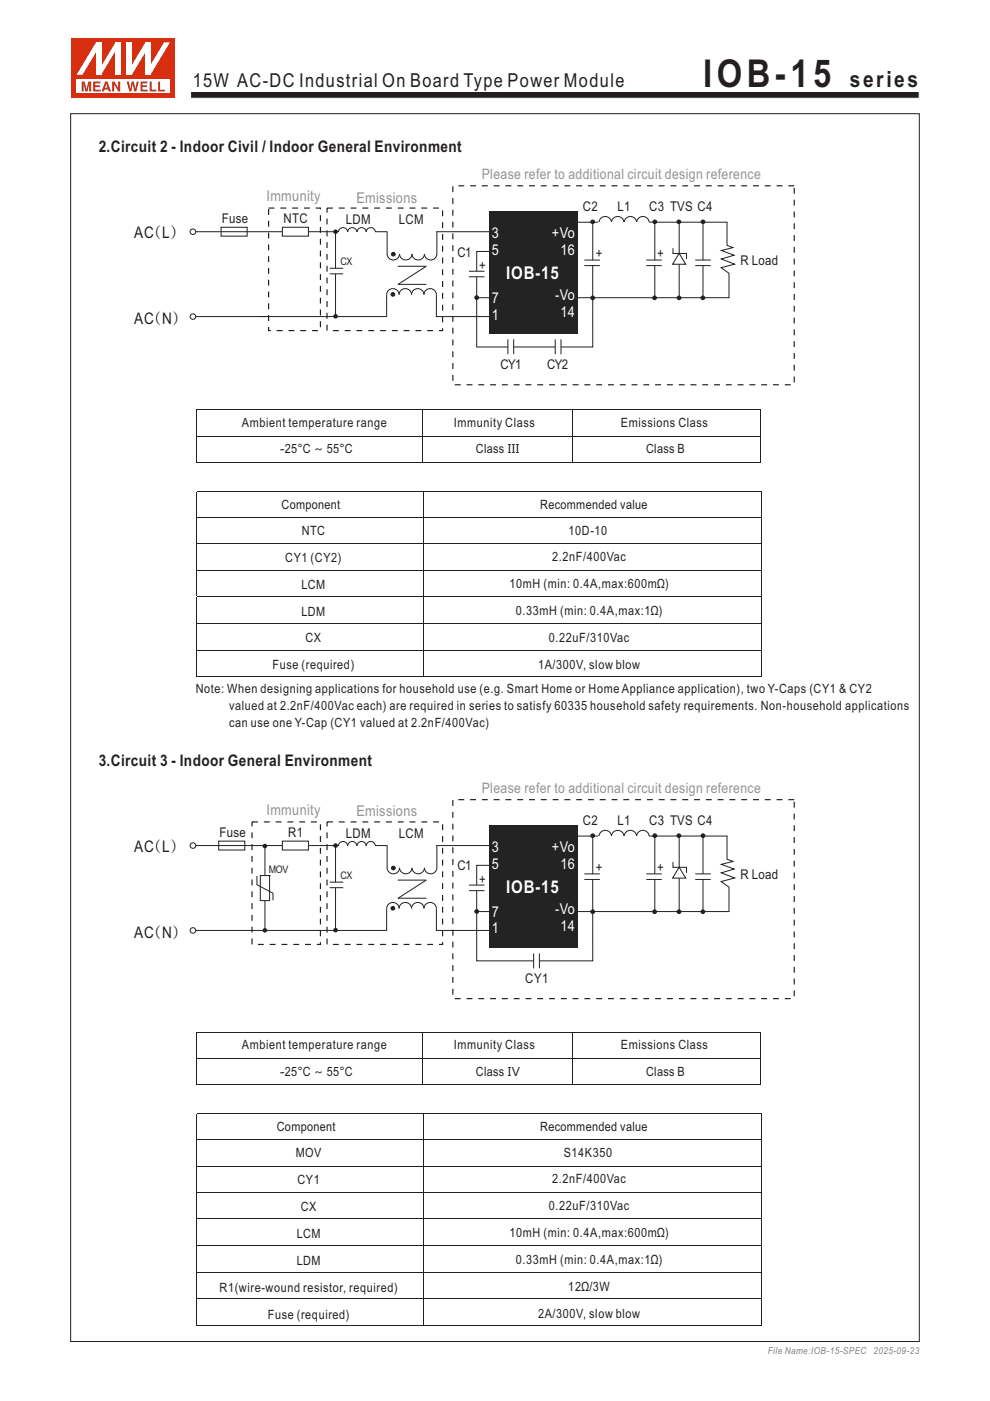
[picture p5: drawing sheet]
<svg xmlns="http://www.w3.org/2000/svg" width="210mm" height="297mm" viewBox="0 0 210 297" stroke-linecap="round" stroke-linejoin="round" font-family="sans-serif">
<path d="M40.4 19.4h154.6v1.4h-154.6z" fill-rule="evenodd" fill="#231f20" stroke="#fff" stroke-width=".21"/>
<path d="M15.2 8.2h22v12.6h-22z" fill="#d62e0f"/>
<path d="M16.3 16.8h19.8v3h-19.8z" fill="#fff"/>
<g fill="#d62e0f">
<path d="M26.9 17.3h.4l.4 1.5 .2-1.5h.5l.3 1.5 .3-1.5h.5l-.6 2.1h-.4l-.3-1.6-.4 1.6h-.3z" fill-rule="evenodd"/>
<path d="M29.8 17.3h1.5v.4h-1.1v.4h1v.4h-1v.5h1.1v.4h-1.5z" fill-rule="evenodd"/>
<path d="M31.7 17.3h.5v1.7h1v.4h-1.5z" fill-rule="evenodd"/>
<path d="M33.5 17.3h.5v1.7h1v.4h-1.5z" fill-rule="evenodd"/>
<path d="M17.3 17.3h.7l.3 1.6 .4-1.6h.7v2.1h-.4v-1.8l-.4 1.8h-.5l-.4-1.8v1.8h-.4z" fill-rule="evenodd"/>
<path d="M19.8 17.3h1.5v.4h-1.1v.4h1v.4h-1v.5h1.1v.4h-1.5z" fill-rule="evenodd"/>
<path d="M22.6 17.8l.2 .8h-.5zM22.3 17.3l-.7 2.1h.4l.2-.4h.7l.2 .4h.4l-.7-2.1z" fill-rule="evenodd"/>
<path d="M23.8 17.3h.5l.8 1.5v-1.5h.4v2.1h-.4l-.9-1.5v1.5h-.4z" fill-rule="evenodd"/>
</g>
<g fill="#fff">
<path d="M24.5 9h1.1v6.8h-1.1z"/>
<path d="M20.4 9h1.1v6.8h-1.1z"/>
<path d="M30.8 9h1.1v6.8h-1.1z"/>
<path d="M26.9 9h1.1v6.8h-1.1z"/>
</g>
<g fill="#fff">
<path d="M24.5 9h1.1l-4.1 6.8h-1.1z" fill-rule="evenodd"/>
<path d="M20.4 9h1v.3l-3.9 6.5h-1.3z" fill-rule="evenodd"/>
<path d="M34.8 9h1.3l-4.2 6.8h-1v-.3z" fill-rule="evenodd"/>
<path d="M30.8 9h1.1v.3l-3.9 6.5h-1.1v-.3z" fill-rule="evenodd"/>
</g>
<g fill="#231f20">
<path d="M161.2 86.8l.2 .2z"/>
<path d="M161.2 218.8l.2 .1z"/>
</g>
<g fill="none" stroke="#231f20" stroke-width=".21">
<path d="M41.6 98h119.6M41.7 87v5.4M41.7 92.5v5.6M89.7 87v5.4M89.7 92.5v5.6M121.5 87v5.4M121.5 92.5v5.6M161.3 87v5.4M161.3 92.5v5.6M41.7 218.9v5.4M89.7 218.9v5.4M121.5 218.9v5.4"/>
<path d="M161.3 218.9v5.4M41.6 230h119.6M41.7 224.5v5.5M89.7 224.5v5.5M121.5 224.5v5.5M161.3 224.5v5.5"/>
</g>
<g fill="#231f20">
<path d="M161.2 98l.2 .1z"/>
<path d="M161.2 229.9l.2 .1z"/>
<path d="M161.4 104.1l.1 .2z"/>
<path d="M161.4 236l.1 .2z"/>
</g>
<g fill="none" stroke="#231f20" stroke-width=".21">
<path d="M89.8 104.3v5.4M89.8 109.8v5.5M89.8 115.4v5.4M161.4 104.3v5.4M161.4 109.8v5.5M161.4 115.4v5.4M89.8 121v5.4M89.8 126.5v16.9M161.4 121v5.4M161.4 126.5v16.9M89.8 236.2v5.4M161.4 236.2v5.4"/>
<path d="M89.8 241.7v5.5M89.8 247.3v5.4M89.8 252.9v5.4M89.8 258.4v22.7M161.4 241.7v5.5M161.4 247.3v5.4M161.4 252.9v5.4M161.4 258.4v22.6"/>
</g>
<g fill="#231f20">
<path d="M161.4 275.3l.1 .1z"/>
<path d="M161.4 281l.1 .1z"/>
</g>
<g fill="none" stroke="#231f20" stroke-width=".21">
<path d="M41.5 49.1h30.4M46.9 48.2h5.5v1.9h-5.5zM82.1 53.9a1.32 1.32 0 0 0 1.3 1.2 1.32 1.32 0 0 0 1.3-1.2 1.32 1.32 0 0 0 1.4 1.2 1.32 1.32 0 0 0 1.3-1.2 1.32 1.32 0 0 0 1.3 1.2 1.32 1.32 0 0 0 1.3-1.2 1.32 1.32 0 0 0 1.3 1.2 1.32 1.32 0 0 0 1.4-1.2M41.5 67.1h40.5M92.5 67.1h11.5M92.6 62.5a1.32 1.32 0 0 0-1.4-1.3 1.32 1.32 0 0 0-1.3 1.3 1.32 1.32 0 0 0-1.3-1.3 1.32 1.32 0 0 0-1.3 1.3 1.32 1.32 0 0 0-1.3-1.3 1.32 1.32 0 0 0-1.4 1.3 1.32 1.32 0 0 0-1.3-1.3 1.32 1.32 0 0 0-1.3 1.3M41.6 86.9h119.8M41.6 92.5h119.8M41.7 104.2h119.8M41.7 109.7h119.8M41.7 115.3h119.8M41.8 104.3v5.4"/>
<path d="M41.8 109.8v5.5M41.8 115.4v5.4M41.7 120.9h119.8M41.7 126.4h119.8M41.7 132.1h119.8M41.7 137.8h119.8M41.8 121v5.4M41.8 126.5v16.9M41.7 143.4h119.8M41.5 179.3h30.4M46.4 178.3h5.5v1.9h-5.5zM41.5 197.3h40.5"/>
<path d="M82.1 184a1.32 1.32 0 0 0 1.3 1.3 1.32 1.32 0 0 0 1.3-1.3 1.32 1.32 0 0 0 1.4 1.3 1.32 1.32 0 0 0 1.3-1.3 1.32 1.32 0 0 0 1.3 1.3 1.32 1.32 0 0 0 1.3-1.3 1.32 1.32 0 0 0 1.3 1.3 1.32 1.32 0 0 0 1.4-1.3M92.5 197.3h11.5M92.6 192.6a1.32 1.32 0 0 0-1.4-1.3 1.32 1.32 0 0 0-1.3 1.3 1.32 1.32 0 0 0-1.3-1.3 1.32 1.32 0 0 0-1.3 1.3 1.32 1.32 0 0 0-1.3-1.3 1.32 1.32 0 0 0-1.4 1.3 1.32 1.32 0 0 0-1.3-1.3 1.32 1.32 0 0 0-1.3 1.3M41.6 218.8h119.8M41.6 224.4h119.8M41.7 236.1h119.8M41.8 236.2v5.4M41.7 241.7h119.8M41.7 247.2h119.8M41.7 252.8h119.8M41.7 258.4h119.8M41.8 241.7v5.5"/>
<path d="M41.8 247.3v5.4M41.8 252.9v5.4M41.8 258.4v22.7M41.7 264.1h119.8M41.7 269.8h119.8M41.7 275.3h119.8M41.7 281.1h119.8"/>
<circle cx="40.9" cy="49.1" r=".59"/>
<circle cx="40.9" cy="67.1" r=".59"/>
<circle cx="40.9" cy="179.3" r=".59"/>
<circle cx="40.9" cy="197.3" r=".59"/>
</g>
<g fill="#231f20" stroke="#231f20" stroke-width=".21">
<circle cx="83.3" cy="62.4" r=".39"/>
<circle cx="83.3" cy="192.6" r=".39"/>
<circle cx="83.4" cy="53.9" r=".39"/>
<circle cx="83.4" cy="184" r=".39"/>
</g>
<g fill="#fff" stroke="#231f20" stroke-width=".21">
<path d="M59.9 48.2h5.5v1.9h-5.5z" fill-rule="evenodd"/>
<path d="M59.9 178.3h5.5v1.9h-5.5z" fill-rule="evenodd"/>
</g>
<g fill="none" stroke="#231f20" stroke-width=".21">
<circle cx="72.8" cy="49.2" r=".95"/>
<circle cx="74.7" cy="49.2" r=".95"/>
<circle cx="76.7" cy="49.2" r=".95"/>
<circle cx="78.7" cy="49.2" r=".95"/>
</g>
<path d="M71.7 49.2h8.4v1.1h-8.4z" fill="#fff"/>
<g fill="none" stroke="#231f20" stroke-width=".21">
<circle cx="72.8" cy="179.4" r=".95"/>
<circle cx="74.7" cy="179.4" r=".95"/>
<circle cx="76.7" cy="179.4" r=".95"/>
<circle cx="78.7" cy="179.4" r=".95"/>
</g>
<path d="M71.7 179.4h8.4v1.1h-8.4z" fill="#fff"/>
<g fill="none" stroke="#231f20" stroke-width=".21">
<path d="M71.2 49.1v7.9M71.2 58.1v8.9M79.6 49.1h2.5M82.1 49.1v4.8M84.4 56.5h6M90.4 56.5l-6 3.8M92.6 49.1h11.4M92.7 49.1v4.8M82 62.5v4.7M84.4 60.3h6M92.6 62.5v4.7M71.2 179.2v7.9"/>
<path d="M79.6 179.3h2.5M82.1 179.2v4.8M92.6 179.3h11.4M92.7 179.2v4.8M71.2 188.2v9M82 192.6v4.8M84.4 186.6h6M84.4 190.4h6M90.4 186.6l-6 3.8M92.6 192.6v4.8"/>
</g>
<g fill="#231f20">
<circle cx="71.2" cy="49.1" r=".49"/>
<circle cx="71.2" cy="179.3" r=".49"/>
</g>
<path d="M69.9 56.9h2.9M69.9 58.1h2.9M69.9 187h2.9M69.9 188.2h2.9" fill="none" stroke="#231f20" stroke-width=".21"/>
<g fill="#231f20">
<circle cx="71.2" cy="67.1" r=".49"/>
<circle cx="71.2" cy="197.2" r=".49"/>
</g>
<path d="M57 44.1h11v26h-11zM69.4 44.1h24.5v26h-24.5zM53.5 174.3h14.5v25.9h-14.5zM69.4 174.3h24.5v25.9h-24.5z" fill="none" stroke="#231f20" stroke-width=".25" stroke-dasharray="1.2 1.2" stroke-linecap="butt"/>
<path d="M107.7 71.9v3.2M109 71.9v3.2M117.8 71.9v3.2M119 71.9v3.2" fill="none" stroke="#231f20" stroke-width=".21"/>
<g fill="#232323">
<path d="M103.7 44.8h18.8v26h-18.8z"/>
<path d="M103.7 175h18.8v25.9h-18.8z"/>
</g>
<g fill="none" stroke="#231f20" stroke-width=".21">
<path d="M99.5 57.5h3.3M99.5 58.7h3.3M101.1 58.7v14.9h6.6M103.8 53.3h-2.7v4.2M122.5 47.1h3.2v8.1M125.7 56.3v17.3h-6.7M125.8 47.1h1.3M101 63.1h2.8M109 73.6h8.8M122.5 177.3h3.2v8M125.8 177.3h1.3M99.5 187.7h3.3"/>
<path d="M99.5 188.8h3.3M101 193.3h2.8M101.1 188.9v14.8h12.1M103.8 183.5h-2.7v4.2M125.7 186.5v17.2h-11.3"/>
<circle cx="128.4" cy="47.2" r="1.29"/>
<circle cx="131" cy="47.2" r="1.29"/>
<circle cx="133.7" cy="47.2" r="1.29"/>
<circle cx="136.4" cy="47.2" r="1.29"/>
</g>
<g fill="#231f20" stroke="#231f20" stroke-width=".21">
<circle cx="101.1" cy="63.1" r=".39"/>
<circle cx="101.1" cy="193.3" r=".39"/>
</g>
<path d="M126.9 47.2h11.4v1.5h-11.4z" fill="#fff"/>
<g fill="none" stroke="#231f20" stroke-width=".21">
<circle cx="128.4" cy="177.3" r="1.29"/>
<circle cx="131" cy="177.3" r="1.29"/>
<circle cx="133.7" cy="177.3" r="1.29"/>
<circle cx="136.4" cy="177.3" r="1.29"/>
</g>
<path d="M126.9 177.3h11.4v1.5h-11.4z" fill="#fff"/>
<g fill="none" stroke="#231f20" stroke-width=".21">
<path d="M123.9 55.1h3.3M123.9 56.3h3.3M137.1 55.1h3.3M137.1 56.3h3.3M137.7 47.1h16.6M138.9 47.1v8M138.9 56.3v6.8M142.6 53.7h3v1.2M142.7 52.6v1.2M144 53.7l1.4 2.3h-2.7zM144.1 47.1v6.6M144.1 56v7.1"/>
<path d="M147.5 55.1h3.3M147.5 56.3h3.3M149.1 47.1v8M149.1 56.3v6.8M154.2 47.1v4.9l1.3 .5-2.5 .6 2.7 1-2.7 .8 2.8 1.1-2.9 .8 1.7 1.1v5.3M122.5 63.1h32.2M56.2 179.3v18M137.7 177.3h16.6M138.9 177.3v8M144.1 177.2v6.7M149.1 177.2v8.1M154.2 177.2v5l1.3 .4-2.5 .7 2.7 1-2.7 .8 2.8 1.1-2.9 .7 1.7 1.2v5.3"/>
<path d="M122.5 193.3h32.2M123.9 185.3h3.3M123.9 186.5h3.3M137.1 185.3h3.3M137.1 186.5h3.3M138.9 186.5v6.8M142.6 183.9h3v1.2M142.7 182.8v1.1M144 183.9l1.4 2.3h-2.7zM144.1 186.2v7.1M147.5 185.3h3.3M147.5 186.5h3.3"/>
<path d="M149.1 186.5v6.8M113.2 202.1v3.2M114.4 202.1v3.2"/>
</g>
<g fill="#231f20" stroke="#231f20" stroke-width=".21">
<circle cx="125.7" cy="47" r=".39"/>
<circle cx="125.7" cy="177.2" r=".39"/>
<circle cx="138.9" cy="47" r=".39"/>
<circle cx="138.9" cy="177.2" r=".39"/>
<circle cx="144" cy="47" r=".39"/>
<circle cx="144" cy="177.2" r=".39"/>
<circle cx="149.1" cy="47" r=".39"/>
<circle cx="149.1" cy="177.2" r=".39"/>
<circle cx="125.7" cy="63.2" r=".39"/>
<circle cx="125.7" cy="193.3" r=".39"/>
<circle cx="138.8" cy="63.2" r=".39"/>
<circle cx="138.8" cy="193.3" r=".39"/>
<circle cx="144" cy="63.2" r=".39"/>
<circle cx="144" cy="193.3" r=".39"/>
<circle cx="149.1" cy="63.2" r=".39"/>
<circle cx="149.1" cy="193.3" r=".39"/>
</g>
<path d="M96.1 39.4h72.4v42.2h-72.4zM96.1 169.5h72.4v42.2h-72.4z" fill="none" stroke="#231f20" stroke-width=".25" stroke-dasharray="1.2 1.2" stroke-linecap="butt"/>
<circle cx="56.2" cy="179.4" r=".49" fill="#231f20"/>
<path d="M55.2 185.6h2v5.3h-2z" fill-rule="evenodd" fill="#fff" stroke="#231f20" stroke-width=".21"/>
<path d="M54.5 185.7v1.9l3.4 1.8v1.5" fill="none" stroke="#231f20" stroke-width=".21"/>
<circle cx="56.2" cy="197.3" r=".49" fill="#231f20"/>
<path d="M15 24.1h180v260.3h-180z" fill="none" stroke="#231f20" stroke-width=".21"/>
<text font-size="8.1" fill="#231f20" x="149.2" y="18.4">IOB-15</text>
<text font-size="4.7" fill="#231f20" x="180.2" y="18.4">series</text>
<text font-size="4.1" fill="#231f20" x="40.9" y="18.4">15W AC-DC Industrial On Board Type Power Module</text>
<g font-size="3.7" fill="#fff">
<text x="107.4" y="59.2">IOB-15</text>
<text x="107.4" y="189.4">IOB-15</text>
</g>
<g font-size="3.4" fill="#231f20">
<text x="20.9" y="32.3">2.Circuit 2 - Indoor Civil / Indoor General Environment</text>
<text x="28.5" y="50.5">AC L</text>
<text x="32.8" y="50.5">( )</text>
<text x="28.5" y="68.7">AC N)</text>
<text x="32.8" y="68.7">(</text>
<text x="20.9" y="162.5">3.Circuit 3 - Indoor General Environment</text>
<text x="28.5" y="180.6">AC L</text>
<text x="32.8" y="180.6">( )</text>
<text x="28.5" y="198.8">AC N)</text>
<text x="32.8" y="198.8">(</text>
</g>
<g font-size="3.2" fill="#919296">
<text x="56.5" y="42.7">Immunity</text>
<text x="75.6" y="43">Emissions</text>
<text x="56.5" y="172.8">Immunity</text>
<text x="75.6" y="173.1">Emissions</text>
</g>
<g font-size="3.2" fill="#fff">
<text x="104.3" y="50.4">3</text>
<text x="117.1" y="50.4">+Vo</text>
<text x="104.3" y="54">5</text>
<text x="118.9" y="54">16</text>
<text x="104.3" y="64.2">7</text>
<text x="117.8" y="63.6">-Vo</text>
<text x="104.3" y="67.8">1</text>
<text x="118.9" y="67.2">14</text>
<text x="104.3" y="180.6">3</text>
<text x="104.3" y="184.2">5</text>
<text x="117.1" y="180.6">+Vo</text>
<text x="118.9" y="184.2">16</text>
<text x="104.3" y="194.3">7</text>
<text x="104.3" y="197.9">1</text>
<text x="117.8" y="193.7">-Vo</text>
<text x="118.9" y="197.3">14</text>
</g>
<g font-size="3" fill="#919296">
<text x="102.2" y="37.9">Please refer to additional circuit design reference</text>
<text x="102.2" y="168">Please refer to additional circuit design reference</text>
</g>
<g font-size="2.8" fill="#231f20">
<text x="47.1" y="47.3">Fuse</text>
<text x="60.2" y="47.3">NTC</text>
<text x="73.4" y="47.6">LDM</text>
<text x="84.6" y="47.6">LCM</text>
<text x="123.6" y="44.7">C2</text>
<text x="131" y="44.7">L1</text>
<text x="137.7" y="44.7">C3 TVS C4</text>
<text x="97" y="54.4">C1</text>
<text x="101.6" y="57.3">+</text>
<text x="126.3" y="54.6">+</text>
<text x="139.4" y="54.6">+</text>
<text x="157" y="56.2">R Load</text>
<text x="106.2" y="78.2">CY1</text>
<text x="116.1" y="78.2">CY2</text>
<text x="46.6" y="177.4">Fuse</text>
<text x="61.1" y="177.4">R1</text>
<text x="73.4" y="177.7">LDM</text>
<text x="84.6" y="177.7">LCM</text>
<text x="123.6" y="174.8">C2</text>
<text x="131" y="174.8">L1</text>
<text x="137.7" y="174.8">C3 TVS C4</text>
<text x="97" y="184.5">C1</text>
<text x="126.3" y="184.8">+</text>
<text x="139.4" y="184.8">+</text>
<text x="101.6" y="187.5">+</text>
<text x="157" y="186.3">R Load</text>
<text x="111.4" y="208.5">CY1</text>
</g>
<g font-size="2.7" fill="#231f20">
<text x="51.3" y="90.6">Ambient temperature range</text>
<text x="96.2" y="90.6">Immunity Class</text>
<text x="131.7" y="90.6">Emissions Class</text>
<text x="59.4" y="96.1">-25°C ~ 55°C</text>
<text x="100.9" y="96.1">Class III</text>
<text x="137" y="96.1">Class B</text>
<text x="59.7" y="107.8">Component</text>
<text x="114.6" y="107.8">Recommended value</text>
<text x="64" y="113.4">NTC</text>
<text x="120.6" y="113.4">10D-10</text>
<text x="60.5" y="119.1">CY1 (CY2)</text>
<text x="117.1" y="119">2.2nF/400Vac</text>
<text x="64" y="124.8">LCM</text>
<text x="108.1" y="124.7">10mH (min: 0.4A,max:600mΩ)</text>
<text x="64" y="130.5">LDM</text>
<text x="109.4" y="130.4">0.33mH (min: 0.4A,max:1Ω)</text>
<text x="64.8" y="136.2">CX</text>
<text x="116.4" y="136.1">0.22uF/310Vac</text>
<text x="57.8" y="141.9">Fuse (required)</text>
<text x="114.1" y="141.8">1A/300V, slow blow</text>
<text x="41.5" y="146.9">Note: When designing applications for household use (e.g. Smart Home or Home Appliance application), two Y-Caps (CY1 &amp; CY2</text>
<text x="48.6" y="150.5">valued at 2.2nF/400Vac each) are required in series to satisfy 60335 household safety requirements. Non-household applications</text>
<text x="48.6" y="154.2">can use one Y-Cap (CY1 valued at 2.2nF/400Vac)</text>
<text x="51.3" y="222.5">Ambient temperature range</text>
<text x="96.2" y="222.5">Immunity Class</text>
<text x="131.7" y="222.5">Emissions Class</text>
<text x="59.4" y="228">-25°C ~ 55°C</text>
<text x="100.9" y="228">Class IV</text>
<text x="137" y="228">Class B</text>
<text x="58.7" y="239.8">Component</text>
<text x="114.6" y="239.8">Recommended value</text>
<text x="62.8" y="245.3">MOV</text>
<text x="119.6" y="245.3">S14K350</text>
<text x="63.1" y="251">CY1</text>
<text x="117.1" y="250.9">2.2nF/400Vac</text>
<text x="63.8" y="256.7">CX</text>
<text x="116.4" y="256.6">0.22uF/310Vac</text>
<text x="63" y="262.4">LCM</text>
<text x="108.1" y="262.3">10mH (min: 0.4A,max:600mΩ)</text>
<text x="63" y="268.1">LDM</text>
<text x="109.4" y="268">0.33mH (min: 0.4A,max:1Ω)</text>
<text x="46.6" y="273.8">R1(wire-wound resistor, required)</text>
<text x="120.5" y="273.7">12Ω/3W</text>
<text x="56.8" y="279.6">Fuse (required)</text>
<text x="114.1" y="279.4">2A/300V, slow blow</text>
</g>
<g font-size="2.2" fill="#231f20">
<text x="72.2" y="56.1">CX</text>
<text x="57.1" y="185.2">MOV</text>
<text x="72.2" y="186.3">CX</text>
</g>
<g font-size="2" fill="#808285">
<text x="162.9" y="287.1">File Name:IOB-15-SPEC</text>
<text x="185.2" y="287.1">2025-09-23</text>
</g>
</svg>
